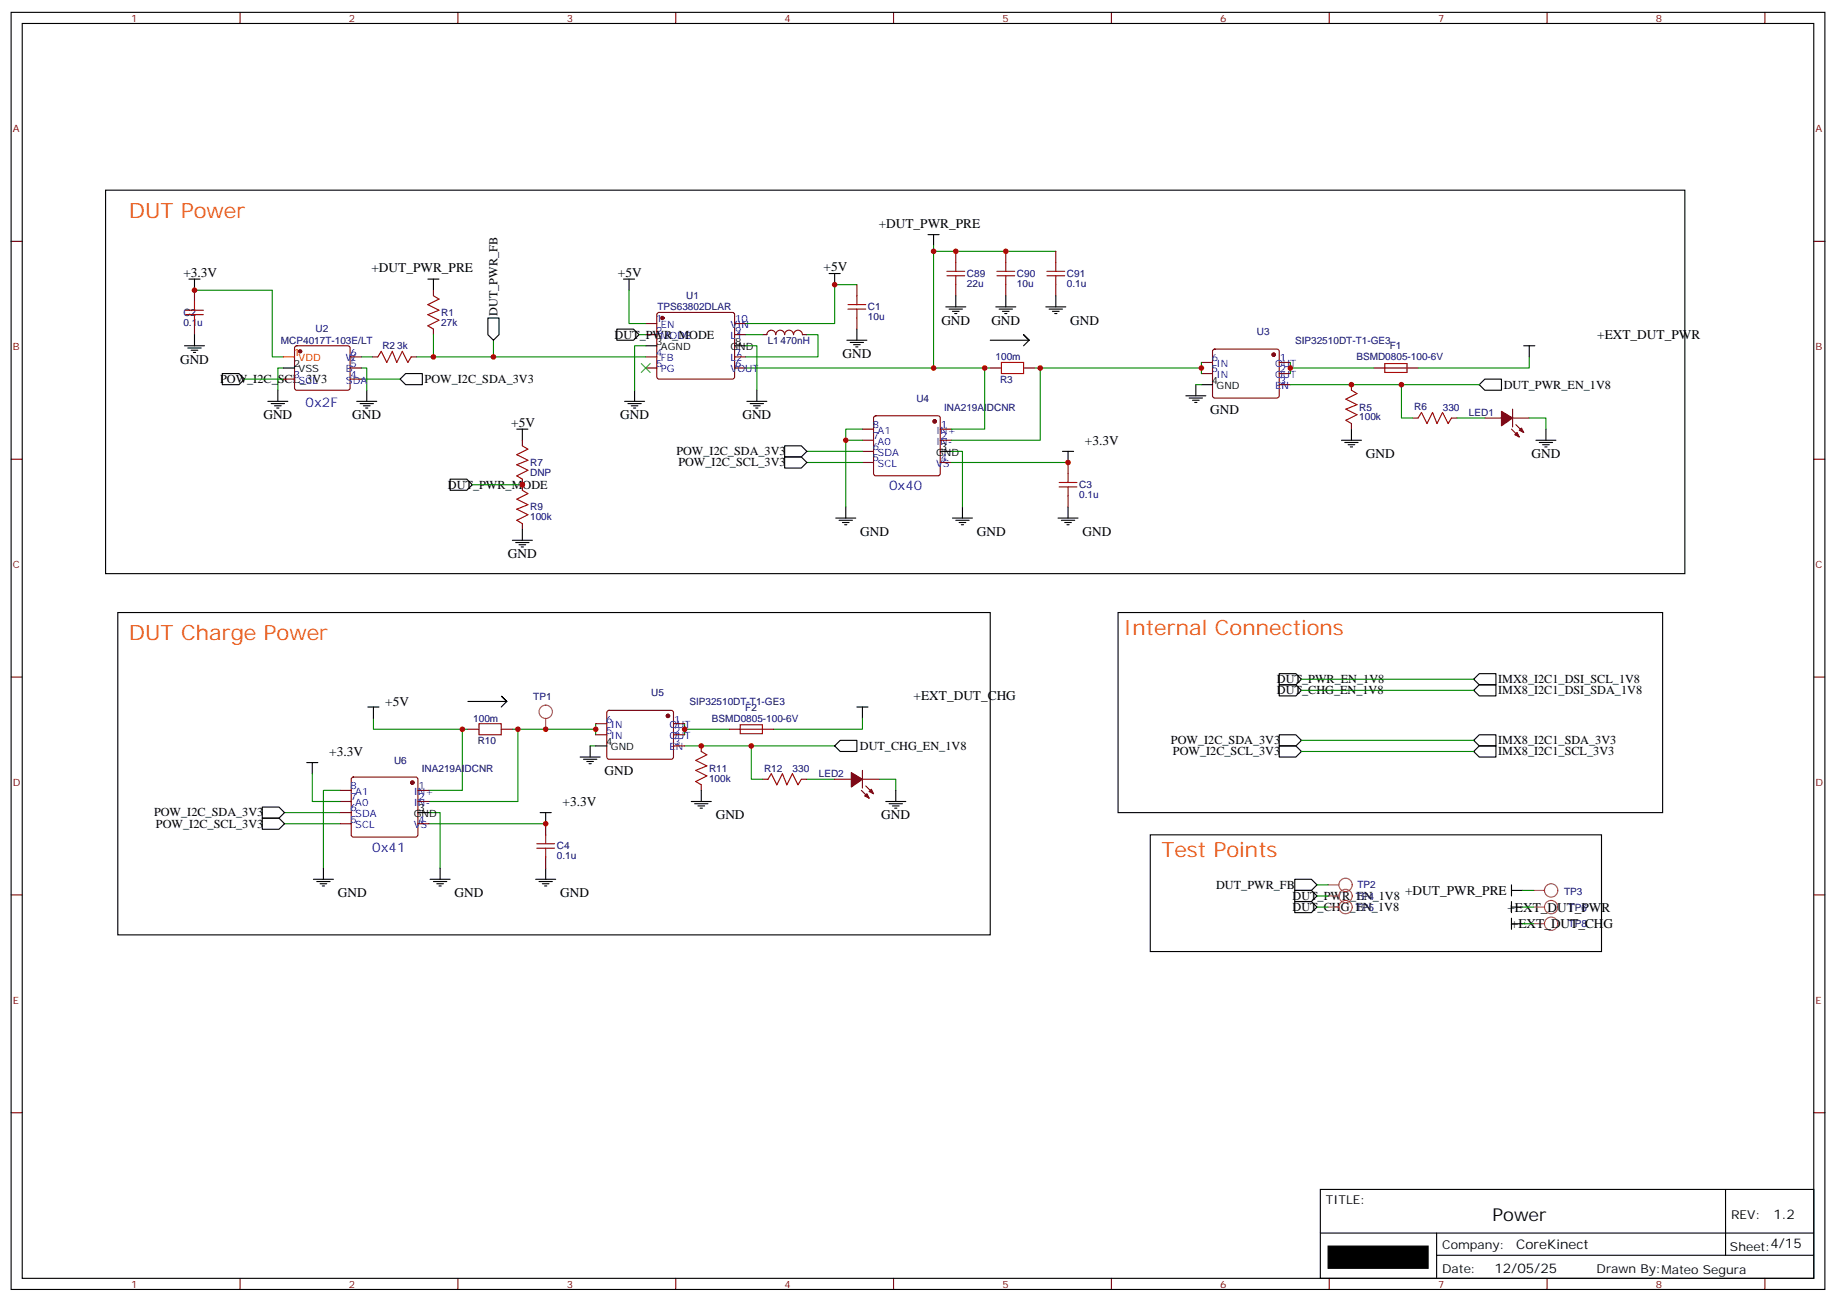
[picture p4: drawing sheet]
<svg xmlns="http://www.w3.org/2000/svg" width="583mm" height="413mm" viewBox="0 0 583 413" stroke-linecap="round" stroke-linejoin="round" font-family="sans-serif">
<g fill="none" stroke="#870000" stroke-width=".35">
<path d="M76.2 3.9v3.5M145.3 3.9v3.5M214.5 3.9v3.5M283.6 3.9v3.5M352.8 3.9v3.5M421.9 3.9v3.5M491.1 3.9v3.5M560.2 3.9v3.5M3.5 76.6h3.6M303.4 79.8v3.5M319.3 79.8v3.5M335.1 79.8v3.5"/>
<path d="M575.7 76.6h3.6M61.7 92.1v3.5M137.6 92.1v1.8M208.7 99.4l.5-.2h23.3l.5 .2 .2 .5v19.7l-.2 .5-.5 .2h-23.3l-.5-.2-.2-.5v-19.7zM272 90.3v3.6M303.4 90.3v3.6M319.3 90.3v3.6M335.1 90.3v3.6M61.7 102.7v3.5M93.7 110l.5-.3h16.2l.5 .3 .2 .5v12.7l-.2 .5-.5 .2h-16.2l-.5-.3-.2-.4v-12.7zM111.1 113.3h3.6M111.1 116.8h3.6"/>
<path d="M118.2 113.3h1.7M130.5 113.3h1.8M137.6 104.5v1.7M205 102.7h3.5M205 106.2h3.5M205 113.3h3.5M205 116.8h3.5M233.2 102.7h3.5M233.2 106.2h3.5M233.2 113.3h3.5M233.2 116.8h3.5M242 106.2h1.4"/>
<path d="M243.4 106.2a1.41 1.41 0 0 1 1.4-1.4 1.41 1.41 0 0 1 1.4 1.4M246.2 106.2a1.41 1.41 0 0 1 1.5-1.4 1.41 1.41 0 0 1 1.4 1.4M249.1 106.2a1.41 1.41 0 0 1 1.4-1.4 1.41 1.41 0 0 1 1.4 1.4M251.9 106.2a1.41 1.41 0 0 1 1.4-1.4 1.41 1.41 0 0 1 1.4 1.4h1.4M272 100.9v3.6M314.3 116.8h3.6M324.9 116.8h3.5M381.4 115h3.5M381.4 118.6h3.5M385.1 111l.5-.2h19.7l.5 .2 .2 .5v14.4l-.7 .4h-20l-.4-.7v-14.1zM406 115h3.6M406 118.6h3.6"/>
<path d="M436 116.8h14.1M90 120.3h3.5M111.1 120.3h3.6M165.8 139.7v1.8M273.8 136.2h3.5M273.8 139.7h3.5M277.5 132.2l.5-.2h19.7l.5 .2 .2 .5v17.6l-.2 .5-.5 .2h-19.7l-.5-.2-.2-.5v-17.6zM298.4 136.2h3.6M298.4 139.7h3.6M406 122.1h3.6M429 122.1v1.8M429 134.4v1.8"/>
<path d="M448.4 132.7h1.7M460.7 132.7h1.8M471.3 132.7h5.3M479.8 136.2l2.4 2.5M480.1 132.7h5.3M480.1 129.9v5.6M481.2 134.8l2.5 2.5M3.5 145.7h3.6M165.8 152.1v3.5M273.8 146.8h3.5M273.8 143.3h3.5M298.4 146.8h3.6"/>
<path d="M339 146.8v3.5M339 157.4v3.5M575.7 145.7h3.6M165.8 166.2v1.8M3.5 214.9h3.6M575.7 214.9h3.6M148.5 231.5h3.5M159.1 231.5h3.5M189.1 229.7h3.5M189.1 233.2h3.5M192.9 225.7l.4-.2h19.8l.5 .2 .2 .5-.1 14.4-.6 .4-20.1-.1-.4-.6v-14.1zM213.8 229.7h3.5"/>
<path d="M213.8 233.2h3.5M213.8 236.7h3.5M222.6 236.7v1.8M231.4 231.5h14.1M107.9 250.9h3.6M107.9 254.4h3.6M107.9 257.9h3.6M111.7 246.8l.5-.2h19.7l.5 .2 .2 .5v17.7l-.2 .5-.5 .2h-19.7l-.5-.3-.2-.4v-17.7zM132.6 250.9h3.6M132.6 254.4h3.6M222.6 249.1v1.8M242 247.3h1.8"/>
<path d="M254.4 247.3h1.7M264.9 247.3h5.3M273.4 250.9l2.5 2.4M273.8 247.3h5.2M273.8 244.5v5.7M274.8 249.4l2.5 2.5M107.9 261.4h3.6M132.6 261.4h3.6M173.2 261.4v3.6M173.2 272v3.6M3.5 284h3.6M575.7 284h3.6"/>
<path d="M3.5 353.2h3.6M575.7 353.2h3.6M76.2 405.7v3.6M145.3 405.7v3.6M214.5 405.7v3.6M283.6 405.7v3.6M352.8 405.7v3.6M421.9 405.7v3.6M491.1 405.7v3.6M560.2 405.7v3.6"/>
</g>
<g fill="none" stroke="#000" stroke-width=".35">
<path d="M3.5 3.9h575.8v405.4h-575.8zM7.1 7.5h568.6v398.2h-568.6zM33.5 60.4h501.3v121.7h-501.3zM294.6 74.5h3.5M296.3 74.5v3.5M60 88.6h3.5M61.7 88.6v3.5M135.8 88.6h3.5M137.6 88.6v3.5M197.9 88.6h3.5M199.7 88.6v3.5M263.2 86.8h3.5"/>
<path d="M264.9 86.8v3.5M300.2 97.4h6.4M301.3 98.1h4.2M302.3 98.8h2.1M303 99.5h.7M303.4 93.9v3.5M316.1 97.4h6.3M317.1 98.1h4.3M318.2 98.8h2.1M318.9 99.5h.7M319.3 93.9v3.5M332 97.4h6.3"/>
<path d="M333 98.1h4.3M334.1 98.8h2.1M334.8 99.5h.7M335.1 93.9v3.5M58.6 109.7h6.3M59.6 110.5h4.3M60.7 111.2h2.1M61.4 111.9h.7M61.7 106.2v3.5M70.6 118.6h5.2l1.8 1.7-1.8 1.8h-5.2zM90 116.8h3.5M128.8 118.6h5.3v3.5h-5.3l-1.8-1.8z"/>
<path d="M154.9 100.9h3.5v5.3l-1.8 1.8-1.7-1.8zM195.8 104.5h5.3l1.7 1.7-1.7 1.8h-5.3zM205 109.7h3.5M233.2 109.7h3.5M268.8 108h6.4M269.9 108.7h4.2M270.9 109.4h2.1M271.6 110.1h.7M272 104.5v3.5M314.3 108h12.4l-1.8-1.8 1.8 1.8-1.8 1.7M483.7 109.7h3.5M485.4 109.7v3.6"/>
<path d="M85 127.4h6.4M86.1 128.1h4.2M87.1 128.8h2.2M87.8 129.5h.7M88.2 123.9v3.5M113.2 127.4h6.4M114.3 128.1h4.2M115.4 128.8h2.1M116.1 129.5h.7M116.4 123.9v3.5M164 136.2h3.6M165.8 136.2v3.5"/>
<path d="M198.3 127.4h6.3M199.3 128.1h4.3M200.4 128.8h2.1M201.1 129.5h.7M201.4 123.9v3.5M237.1 127.4h6.3M238.1 128.1h4.3M239.2 128.8h2.1M239.9 129.5h.7M240.2 123.9v3.5M376.4 125.6h6.4M377.5 126.3h4.2"/>
<path d="M378.5 127h2.1M379.2 127.7h.7M379.6 122.1v3.5M381.4 122.1h3.5M425.8 139.7h6.4M429 136.2v3.5M469.5 122.1l1.8-1.8h5.3v3.6h-5.3zM487.5 139.7h6.4M490.7 136.2v3.5M142.9 152.1h5.3l1.7 1.7-1.7 1.8h-5.3zM249.1 145h5.3l1.7 1.8-1.7 1.8h-5.3zM249.1 141.5h5.3l1.7 1.8-1.7 1.7h-5.3z"/>
<path d="M298.4 143.3h3.6M337.3 143.3h3.5M339 143.3v3.5M426.9 140.4h4.2M427.9 141.1h2.1M428.6 141.9h.7M488.6 140.4h4.2M489.7 141.1h2.1M490.4 141.9h.7M162.6 171.5h6.4M163.7 172.2h4.2M164.7 172.9h2.2"/>
<path d="M165.5 173.6h.7M165.8 168v3.5M265.3 164.4h6.3M266.3 165.1h4.3M267.4 165.8h2.1M268.1 166.5h.7M268.5 160.9v3.5M302.3 164.4h6.4M303.4 165.1h4.2M304.4 165.8h2.2M305.2 166.5h.7M305.5 160.9v3.5"/>
<path d="M335.8 164.4h6.4M336.9 165.1h4.2M338 165.8h2.1M338.7 166.5h.7M339 160.9v3.5M37.4 194.4h276.9v102.3h-276.9zM354.9 194.4h172.9v63.5h-172.9zM406 213.8h5.3l1.8 1.8-1.8 1.7h-5.3zM406 217.3h5.3l1.8 1.8-1.8 1.8h-5.3zM467.8 219.1l1.7-1.8h5.3v3.6h-5.3zM469.5 213.8h5.3v3.5h-5.3l-1.7-1.7zM116.8 224.4h3.5"/>
<path d="M118.5 224.4v3.5M148.5 222.6h12.4l-1.8-1.7 1.8 1.7-1.8 1.8M187.3 236.7v3.6M189.1 236.7h3.5M264.9 236.7l1.8-1.7h5.3v3.5h-5.3zM272 224.4h3.5M273.8 224.4v3.5M406 236.7h5.3l1.8 1.8-1.8 1.8h-5.3zM406 233.2h5.3l1.8 1.8-1.8 1.7h-5.3zM469.5 236.7h5.3v3.6h-5.3l-1.7-1.8zM469.5 233.2h5.3v3.5h-5.3l-1.7-1.7zM83.3 259.7h5.2l1.8 1.7-1.8 1.8h-5.2z"/>
<path d="M83.3 256.2h5.2l1.8 1.7-1.8 1.8h-5.2zM97.4 242h3.5M99.1 242v3.6M132.6 257.9h3.6M171.4 257.9h3.6M173.2 257.9v3.5M184.1 240.3h6.4M185.2 241h4.2M186.3 241.7h2.1M187 242.4h.7M219.4 254.4h6.4M220.5 255.1h4.2"/>
<path d="M221.5 255.8h2.2M222.2 256.5h.8M222.6 250.9v3.5M281.2 254.4h6.3M282.2 255.1h4.3M283.3 255.8h2.1M284 256.5h.7M284.3 250.9v3.5M99.5 279.1h6.3M100.5 279.8h4.3M102.7 275.6v3.5M136.5 279.1h6.4"/>
<path d="M137.6 279.8h4.2M139.7 275.6v3.5M170 279.1h6.4M171.1 279.8h4.2M173.2 275.6v3.5M365.1 265h143.3v37h-143.3zM411 279.1h5.3l1.7 1.7-1.7 1.8h-5.3zM101.6 280.5h2.1M102.3 281.2h.7M138.6 280.5h2.2M139.3 281.2h.8M172.2 280.5h2.1"/>
<path d="M172.9 281.2h.7M411 282.6h5.3l1.7 1.8-1.7 1.7h-5.3zM411 286.1h5.3l1.7 1.8-1.7 1.8h-5.3zM479.8 282.6h3.5M479.8 280.8v3.6M479.8 286.1v3.6M479.8 291.4v3.6M479.8 287.9h3.5M479.8 293.2h3.5M419.1 377.5h156.6v28.2h-156.6zM547.7 377.5v20.9M419.1 391.4h156.5"/>
<path d="M456 398.4h119.6M456 391.4v14.1"/>
</g>
<g fill="#870000" stroke="#870000" stroke-width=".35">
<path d="M483 135.9l.7 1.4-1.5-.7z"/>
<path d="M480.8 138l.7-.7 .7 1.4z"/>
<path d="M476.6 130.6l3.5 2.1-3.5 2.4z"/>
<path d="M276.6 250.5l.7 1.4-1.4-.7z"/>
<path d="M275.2 251.9l.7 1.4-1.4-.7z"/>
<path d="M270.2 245.2l3.6 2.1-3.6 2.5z"/>
<circle cx="210.3" cy="100.9" r=".53"/>
<circle cx="296.7" cy="133.7" r=".53"/>
<circle cx="130.9" cy="248.4" r=".53"/>
<circle cx="404.3" cy="112.6" r=".53"/>
<circle cx="212" cy="227.2" r=".53"/>
<circle cx="95.2" cy="111.5" r=".53"/>
</g>
<g fill="none" stroke="#a10000" stroke-width=".35">
<path d="M58.9 99.9h5.7M58.9 98.5h5.7M61.7 95.6v2.9M61.7 99.9v2.8M137.6 93.9l1.7 1-3.5 1.8 3.5 1.8-3.5 1.4 3.5 1.7-3.5 1.8 1.8 1.1M269.2 98.1h5.6M269.2 96.7h5.6M272 93.9v2.8M272 98.1v2.8M300.6 87.5h5.6M300.6 86.1h5.6M303.4 83.3v2.8"/>
<path d="M303.4 87.5v2.8M316.4 87.5h5.7M316.4 86.1h5.7M319.3 83.3v2.8M319.3 87.5v2.8M332.3 87.5h5.7M332.3 86.1h5.7M335.1 83.3v2.8M335.1 87.5v2.8M119.9 113.3l1.1-1.8 1.8 3.5 1.7-3.5 1.4 3.5 1.8-3.5 1.8 3.5 1-1.7M317.9 115h7v3.6h-7zM439.6 115.4h7v2.8h-7z"/>
<path d="M429 123.9l1.7 1-3.5 1.8 3.5 1.7-3.5 1.5 3.5 1.7-3.5 1.8 1.8 1M450.1 132.7l1.1-1.8 1.8 3.5 1.7-3.5 1.4 3.5 1.8-3.5 1.8 3.5 1-1.7M165.8 141.5l1.8 1.1-3.6 1.7 3.6 1.8-3.6 1.4 3.6 1.8-3.6 1.7 1.8 1.1M165.8 155.6l1.8 1.1-3.6 1.7 3.6 1.8-3.6 1.4 3.6 1.8-3.6 1.7 1.8 1.1M336.2 154.6h5.6M336.2 153.1h5.6M339 150.3v2.8M339 154.6v2.8M152 229.7h7.1v3.5h-7.1zM222.6 238.5l1.8 1.1-3.6 1.7 3.6 1.8-3.6 1.4 3.6 1.8-3.6 1.7 1.8 1.1M234.9 230h7.1v2.9h-7.1zM243.8 247.3l1-1.7 1.8 3.5 1.8-3.5 1.4 3.5 1.7-3.5 1.8 3.5 1.1-1.8"/>
<path d="M170.4 269.2h5.6M170.4 267.8h5.6M173.2 265v2.8M173.2 269.2v2.8"/>
</g>
<g fill="none" stroke="#008700" stroke-width=".35">
<path d="M296.3 78v38.8M296.3 79.8h38.8M61.7 92.1h24.7v21.2h3.6M199.7 92.1v10.6h5.3M272 90.3h-7.1v12.4h-28.2M90 116.8h-1.8v7.1M114.7 116.8h1.7v7.1M114.7 113.3h3.5M132.3 113.3h5.3M137.6 106.2v7.1h67.4M156.6 108v5.3M202.8 106.2h2.2"/>
<path d="M205 109.7h-3.6v14.2M236.7 109.7h3.5v14.2M236.7 106.2h5.3M236.7 116.8h75.9M256.1 106.2h3.5v7.1h-22.9M314.3 116.8h-1.7v19.4h-10.6M328.4 116.8h1.8v22.9h-28.2M381.4 115v1.8h-51.2M381.4 116.8v1.8M409.6 115v1.8h26.4M409.6 116.8v1.8M485.4 113.3v3.5h-35.3"/>
<path d="M77.6 120.3h12.4M114.7 120.3h12.3M268.5 139.7h5.3M273.8 136.2h-5.3v24.7M379.6 122.1h1.8M409.6 122.1h59.9M444.9 122.1v10.6h3.5M462.5 132.7h8.8M485.4 132.7h5.3v3.5M149.9 153.8h15.9M256.1 146.8h17.7M256.1 143.3h17.7"/>
<path d="M302 143.3h3.5v17.6M302 146.8h37M413.1 215.6h54.7M413.1 219.1h54.7M118.5 227.9v3.6h28.3M148.5 231.5h-1.7v19.4h-10.6M162.6 231.5h1.8v22.9h-28.2M187.3 236.7h1.8M189.1 229.7v1.8h-24.7M189.1 231.5v1.7M217.3 229.7v1.8h14.1M217.3 231.5v1.7"/>
<path d="M217.3 236.7h47.6M238.5 236.7v10.6h3.5M273.8 227.9v3.6h-28.3M413.1 235h54.7M413.1 238.5h54.7M90.3 257.9h17.6M99.1 245.6v8.8h8.8M107.9 250.9h-5.2v24.7M136.2 257.9h3.5v17.7M256.1 247.3h8.8M279 247.3h5.3v3.6M90.3 261.4h17.6"/>
<path d="M136.2 261.4h37M418 280.8h3.6M418 287.9h3.6M418 284.4h3.6M483.3 282.6h3.5M483.3 287.9h3.5M483.3 293.2h3.5"/>
</g>
<path d="M203.6 115.4l2.8 2.8M206.4 115.4l-2.8 2.8" fill="none" stroke="#3c3" stroke-width=".35"/>
<g fill="none" stroke="#a64a4a" stroke-width=".35">
<path d="M173.2 228v3.5M421.6 280.8h3.4M421.6 287.9h3.4M421.6 284.4h3.4M486.8 282.6h3.5M486.8 287.9h3.5M486.8 293.2h3.5"/>
<circle cx="173.2" cy="225.9" r="2.12"/>
<circle cx="427.1" cy="284.4" r="2.12"/>
<circle cx="427.1" cy="287.9" r="2.12"/>
<circle cx="427.1" cy="280.8" r="2.12"/>
<circle cx="492.4" cy="287.9" r="2.12"/>
<circle cx="492.4" cy="282.6" r="2.12"/>
<circle cx="492.4" cy="293.2" r="2.12"/>
</g>
<path d="M421.6 395.5h31.7v7.1h-31.7z" fill="#000" stroke="#000" stroke-width=".35"/>
<path d="M90 113.3h3.5" fill="none" stroke="#f00" stroke-width=".35"/>
<g fill="#c00">
<circle cx="137.6" cy="113.3" r=".88"/>
<circle cx="61.7" cy="92.1" r=".88"/>
<circle cx="268.5" cy="139.7" r=".88"/>
<circle cx="339" cy="146.8" r=".88"/>
<circle cx="164.4" cy="231.5" r=".88"/>
<circle cx="146.8" cy="231.5" r=".88"/>
<circle cx="173.2" cy="261.4" r=".88"/>
<circle cx="330.2" cy="116.8" r=".88"/>
<circle cx="381.4" cy="116.8" r=".88"/>
<circle cx="217.3" cy="231.5" r=".88"/>
<circle cx="189.1" cy="231.5" r=".88"/>
<circle cx="222.6" cy="236.7" r=".88"/>
<circle cx="429" cy="122.1" r=".88"/>
<circle cx="444.9" cy="122.1" r=".88"/>
<circle cx="238.5" cy="236.7" r=".88"/>
<circle cx="156.6" cy="113.3" r=".88"/>
<circle cx="173.2" cy="231.5" r=".88"/>
<circle cx="312.6" cy="116.8" r=".88"/>
<circle cx="264.9" cy="90.3" r=".88"/>
<circle cx="296.3" cy="116.8" r=".88"/>
<circle cx="409.6" cy="116.8" r=".88"/>
<circle cx="165.8" cy="153.8" r=".88"/>
<circle cx="296.3" cy="79.8" r=".88"/>
<circle cx="303.4" cy="79.8" r=".88"/>
<circle cx="319.3" cy="79.8" r=".88"/>
</g>
<g font-size="6.7" fill="#f60">
<text x="40.9" y="69.2">DUT Power</text>
<text x="40.9" y="203.2">DUT Charge Power</text>
<text x="356.7" y="201.5">Internal Connections</text>
<text x="368.7" y="272">Test Points</text>
</g>
<text font-size="5.6" x="473.8" y="387.4">Power</text>
<g font-size="4.2">
<text x="278.9" y="72.4">+DUT_PWR_PRE</text>
<text x="58.2" y="87.9">+3.3V</text>
<text x="117.9" y="86.5">+DUT_PWR_PRE</text>
<text x="196.1" y="87.9">+5V</text>
<text x="261.4" y="86.1">+5V</text>
<text x="298.8" y="103">GND</text>
<text x="314.7" y="103">GND</text>
<text x="339.7" y="103">GND</text>
<text x="507" y="107.7">+EXT_DUT_PWR</text>
<text x="267.4" y="113.6">GND</text>
<text x="57.1" y="115.4">GND</text>
<text x="384.2" y="131.3">GND</text>
<text x="83.6" y="133">GND</text>
<text x="111.8" y="133">GND</text>
<text x="162.3" y="135.5">+5V</text>
<text x="196.8" y="133">GND</text>
<text x="235.7" y="133">GND</text>
<text x="344.4" y="141.2">+3.3V</text>
<text x="433.6" y="145.4">GND</text>
<text x="486.1" y="145.4">GND</text>
<text x="273" y="170.1">GND</text>
<text x="310.1" y="170.1">GND</text>
<text x="343.6" y="170.1">GND</text>
<text x="161.2" y="177.1">GND</text>
<text x="122.3" y="224">+5V</text>
<text x="290" y="222.3">+EXT_DUT_CHG</text>
<text x="104.5" y="239.9">+3.3V</text>
<text x="191.9" y="245.9">GND</text>
<text x="178.6" y="255.8">+3.3V</text>
<text x="227.2" y="260">GND</text>
<text x="279.8" y="260">GND</text>
<text x="107.2" y="284.7">GND</text>
<text x="144.3" y="284.7">GND</text>
<text x="177.8" y="284.7">GND</text>
<text x="446" y="284">+DUT_PWR_PRE</text>
<text x="478.5" y="289.3">+EXT_DUT_PWR</text>
<text x="479.6" y="294.7">+EXT_DUT_CHG</text>
<text x="562.9" y="386.8">1.2</text>
<text x="481.3" y="396.3">CoreKinect</text>
<text x="474.4" y="404.1">12/05/25</text>
</g>
<g font-size="4.2" fill="#00f">
<text x="97" y="129.2">0x2F</text>
<text x="282.2" y="155.6">0x40</text>
<text x="118.2" y="270.3">0x41</text>
</g>
<g font-size="3.9">
<text x="157.9" y="100.2" transform="rotate(-90 157.9 100.2)">DUT_PWR_FB</text>
<text x="195.1" y="107.5">DUT_PWR_MODE</text>
<text x="69.8" y="121.6">POW_I2C_SCL_3V3</text>
<text x="134.8" y="121.7">POW_I2C_SDA_3V3</text>
<text x="477.3" y="123.4">DUT_PWR_EN_1V8</text>
<text x="214.7" y="144.5">POW_I2C_SDA_3V3</text>
<text x="215.3" y="148.1">POW_I2C_SCL_3V3</text>
<text x="142.2" y="155.1">DUT_PWR_MODE</text>
<text x="405.3" y="216.8">DUT_PWR_EN_1V8</text>
<text x="405.3" y="220.4">DUT_CHG_EN_1V8</text>
<text x="475.5" y="220.4">IMX8_I2C1_DSI_SDA_1V8</text>
<text x="475.5" y="216.9">IMX8_I2C1_DSI_SCL_1V8</text>
<text x="272.9" y="238.1">DUT_CHG_EN_1V8</text>
<text x="371.7" y="236.2">POW_I2C_SDA_3V3</text>
<text x="372.3" y="239.8">POW_I2C_SCL_3V3</text>
<text x="475.5" y="236.2">IMX8_I2C1_SDA_3V3</text>
<text x="475.5" y="239.8">IMX8_I2C1_SCL_3V3</text>
<text x="48.9" y="259.1">POW_I2C_SDA_3V3</text>
<text x="49.5" y="262.7">POW_I2C_SCL_3V3</text>
<text x="386" y="282.1">DUT_PWR_FB</text>
<text x="410.3" y="285.6">DUT_PWR_EN_1V8</text>
<text x="410.3" y="289.1">DUT_CHG_EN_1V8</text>
<text x="420.9" y="382.1">TITLE:</text>
<text x="549.5" y="386.8">REV:</text>
<text x="457.8" y="396.3">Company:</text>
<text x="549.1" y="396.9">Sheet:4/15</text>
<text x="457.8" y="404">Date:</text>
<text x="506.8" y="404.1">Drawn By:Mateo Segura</text>
</g>
<g font-size="3.2" fill="#800">
<text x="41.6" y="6.9">1</text>
<text x="110.8" y="6.9">2</text>
<text x="179.9" y="6.9">3</text>
<text x="249.1" y="6.9">4</text>
<text x="318.2" y="6.9">5</text>
<text x="387.3" y="6.9">6</text>
<text x="456.5" y="6.9">7</text>
<text x="525.6" y="6.9">8</text>
<text x="4.1" y="42">A</text>
<text x="576.3" y="42">A</text>
<text x="4.1" y="111.2">B</text>
<text x="576.3" y="111.2">B</text>
<text x="4.1" y="180.3">C</text>
<text x="576.3" y="180.3">C</text>
<text x="4.1" y="249.5">D</text>
<text x="576.3" y="249.5">D</text>
<text x="4.1" y="318.6">E</text>
<text x="576.3" y="318.6">E</text>
<text x="41.6" y="408.7">1</text>
<text x="110.8" y="408.7">2</text>
<text x="179.9" y="408.7">3</text>
<text x="249.1" y="408.7">4</text>
<text x="318.2" y="408.7">5</text>
<text x="387.3" y="408.7">6</text>
<text x="456.5" y="408.7">7</text>
<text x="525.6" y="408.7">8</text>
</g>
<g font-size="3.2" fill="#000080">
<text x="306.9" y="87.9">C89</text>
<text x="322.8" y="87.9">C90</text>
<text x="338.7" y="87.9">C91</text>
<text x="217.8" y="95">U1</text>
<text x="306.9" y="91.1">22u</text>
<text x="322.8" y="91.1">10u</text>
<text x="338.7" y="91.1">0.1u</text>
<text x="58.2" y="100.3">C2</text>
<text x="140.1" y="100.3">R1</text>
<text x="208.7" y="98.5">TPS63802DLAR</text>
<text x="275.5" y="101.7">10u</text>
<text x="275.5" y="98.5">C1</text>
<text x="58.2" y="103.5">0.1u</text>
<text x="100.2" y="105.4">U2</text>
<text x="140.1" y="103.5">27k</text>
<text x="399" y="106.2">U3</text>
<text x="89.2" y="109.1">MCP4017T-103E/LT</text>
<text x="121.4" y="110.9">R2</text>
<text x="126.1" y="110.9">3k</text>
<text x="243.7" y="109.1">L1470nH</text>
<text x="411.1" y="109.1">SIP32510DT-T1-GE3</text>
<text x="441.2" y="110.9">F1</text>
<text x="316" y="114.4">100m</text>
<text x="430.6" y="114.4">BSMD0805-100-6V</text>
<text x="317.4" y="121.5">R3</text>
<text x="290.9" y="127.7">U4</text>
<text x="299.7" y="130.3">INA219AIDCNR</text>
<text x="431.4" y="130.3">R5</text>
<text x="448.9" y="130.3">R6</text>
<text x="458" y="130.3">330</text>
<text x="431.4" y="133.5">100k</text>
<text x="466.3" y="132.1">LED1</text>
<text x="168.3" y="147.9">R7</text>
<text x="168.3" y="151.1">DNP</text>
<text x="342.5" y="155">C3</text>
<text x="342.5" y="158.1">0.1u</text>
<text x="168.3" y="165.2">100k</text>
<text x="168.3" y="162">R9</text>
<text x="206.7" y="220.9">U5</text>
<text x="169.3" y="222">TP1</text>
<text x="218.8" y="223.8">SIP32510DT-T1-GE3</text>
<text x="236.6" y="225.5">F2</text>
<text x="150.2" y="229.1">100m</text>
<text x="226" y="229.1">BSMD0805-100-6V</text>
<text x="151.6" y="236.1">R10</text>
<text x="125.1" y="242.4">U6</text>
<text x="133.9" y="245">INA219AIDCNR</text>
<text x="225.1" y="245">R11</text>
<text x="242.5" y="244.9">R12</text>
<text x="251.6" y="244.9">330</text>
<text x="225.1" y="248.1">100k</text>
<text x="259.9" y="246.7">LED2</text>
<text x="176.7" y="269.6">C4</text>
<text x="176.7" y="272.8">0.1u</text>
<text x="430.9" y="282">TP2</text>
<text x="430.3" y="285.5">TP4</text>
<text x="496.5" y="284.1">TP3</text>
<text x="430.3" y="289">TP5</text>
<text x="497.9" y="289">TP6</text>
<text x="497.9" y="294.3">TP8</text>
</g>
<g font-size="3.2" fill="#00f">
<text x="208.3" y="102.3">1</text>
<text x="208.3" y="105.9">2</text>
<text x="209.8" y="104.1">EN</text>
<text x="209.8" y="107.6">MODE</text>
<text x="231.9" y="107.6">L1</text>
<text x="231.9" y="104.1">VIN</text>
<text x="233.4" y="105.9">9</text>
<text x="233.4" y="102.3">10</text>
<text x="111.3" y="112.9">6</text>
<text x="208.3" y="112.9">4</text>
<text x="233.4" y="112.9">7</text>
<text x="93.3" y="120">3</text>
<text x="109.8" y="118.2">B</text>
<text x="109.8" y="114.7">W</text>
<text x="111.3" y="120">4</text>
<text x="111.3" y="116.5">5</text>
<text x="208.3" y="116.5">5</text>
<text x="209.8" y="114.7">FB</text>
<text x="209.8" y="118.2">PG</text>
<text x="231.9" y="118.2">VOUT</text>
<text x="231.9" y="114.7">L2</text>
<text x="233.4" y="116.5">6</text>
<text x="384.7" y="118.2">5</text>
<text x="384.7" y="114.7">6</text>
<text x="386.2" y="120">IN</text>
<text x="386.2" y="116.5">IN</text>
<text x="404.7" y="116.5">OUT</text>
<text x="404.7" y="120">OUT</text>
<text x="406.2" y="114.7">1</text>
<text x="406.2" y="118.2">2</text>
<text x="94.8" y="121.7">SCL</text>
<text x="109.8" y="121.7">SDA</text>
<text x="404.7" y="123.5">EN</text>
<text x="406.2" y="121.7">3</text>
<text x="277.1" y="135.9">8</text>
<text x="278.6" y="137.6">A1</text>
<text x="297.1" y="137.6">IN+</text>
<text x="298.6" y="135.9">1</text>
<text x="277.1" y="142.9">6</text>
<text x="277.1" y="139.4">7</text>
<text x="278.6" y="141.1">A0</text>
<text x="297.1" y="141.1">IN-</text>
<text x="298.6" y="139.4">2</text>
<text x="277.1" y="146.4">5</text>
<text x="278.6" y="148.2">SCL</text>
<text x="278.6" y="144.7">SDA</text>
<text x="297.1" y="148.2">VS</text>
<text x="298.6" y="146.4">4</text>
<text x="192.4" y="232.9">5</text>
<text x="192.4" y="229.3">6</text>
<text x="193.9" y="231.1">IN</text>
<text x="212.5" y="231.1">OUT</text>
<text x="214" y="229.3">1</text>
<text x="214" y="232.9">2</text>
<text x="193.9" y="234.6">IN</text>
<text x="212.5" y="234.6">OUT</text>
<text x="212.5" y="238.2">EN</text>
<text x="214" y="236.4">3</text>
<text x="111.3" y="250.5">8</text>
<text x="132.8" y="250.5">1</text>
<text x="111.3" y="257.6">6</text>
<text x="111.3" y="254">7</text>
<text x="112.8" y="255.8">A0</text>
<text x="112.8" y="252.3">A1</text>
<text x="131.3" y="252.3">IN+</text>
<text x="131.3" y="255.8">IN-</text>
<text x="132.8" y="254">2</text>
<text x="111.3" y="261.1">5</text>
<text x="112.8" y="262.9">SCL</text>
<text x="112.8" y="259.3">SDA</text>
<text x="131.3" y="262.9">VS</text>
<text x="132.8" y="261.1">4</text>
</g>
<g font-size="3.2" fill="#f00">
<text x="93.3" y="112.9">1</text>
<text x="94.8" y="114.7">VDD</text>
</g>
<g font-size="3.2">
<text x="208.3" y="109.4">3</text>
<text x="209.8" y="111.2">AGND</text>
<text x="231.9" y="111.2">GND</text>
<text x="233.4" y="109.4">8</text>
<text x="93.3" y="116.5">2</text>
<text x="94.8" y="118.2">VSS</text>
<text x="384.7" y="121.7">4</text>
<text x="386.2" y="123.5">GND</text>
<text x="298.6" y="142.9">3</text>
<text x="297.1" y="144.7">GND</text>
<text x="192.4" y="236.4">4</text>
<text x="193.9" y="238.2">GND</text>
<text x="132.8" y="257.6">3</text>
<text x="131.3" y="259.3">GND</text>
</g>
</svg>
